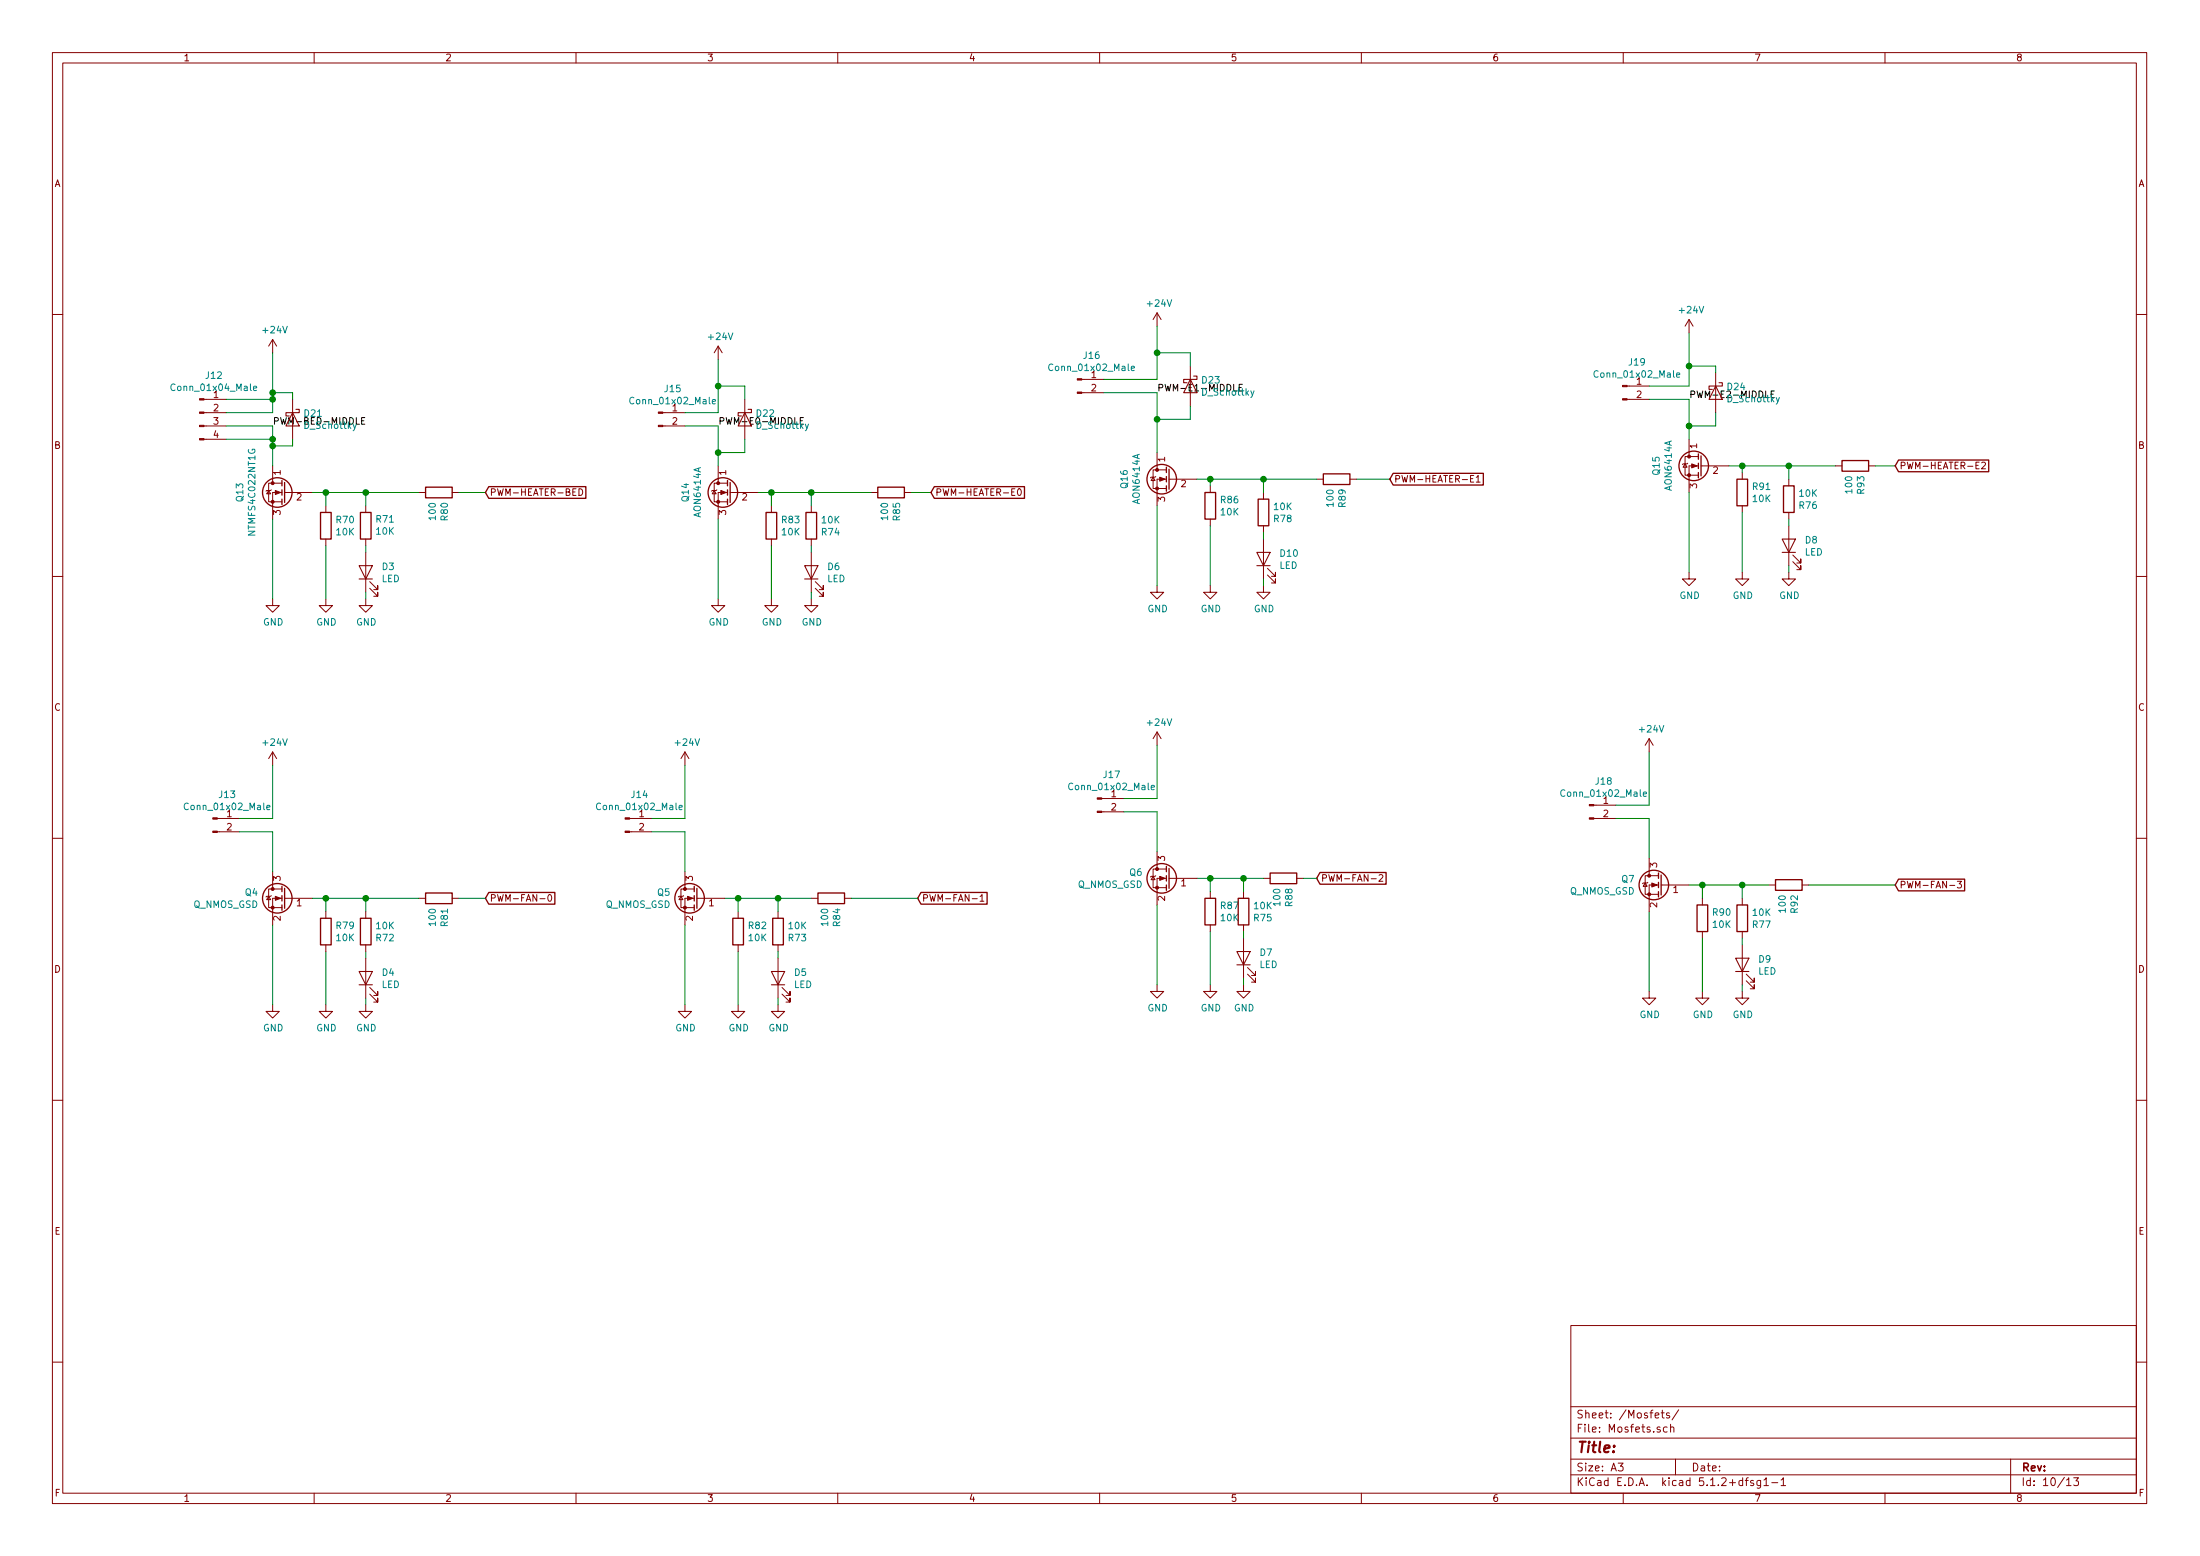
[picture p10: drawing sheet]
<svg xmlns="http://www.w3.org/2000/svg" width="420mm" height="297mm" viewBox="0 0 420 297" stroke-linecap="round" stroke-linejoin="round" font-family="sans-serif">
<g fill="none" stroke="#840000" stroke-width=".19">
<path d="M10 10h400v277h-400zM12 12h396v273.1h-396zM60 10v2M110 10v2M160 10v2M210 10v2M260 10v2M310 10v2M360 10v2M221 59.7v2.6M221 59.7l-.8 1.3M221 59.7l.7 1.3"/>
<path d="M10 60h2M39 78.8h4.2M39 76.2h4.2M52.1 64.8v2.5M52.1 64.8l-.8 1.3M52.1 64.8l.7 1.3M55.9 76.2v7.7M126.6 78.8h4.2M137.2 66.1v2.5M137.2 66.1l-.8 1.2M137.2 66.1l.7 1.2M142.2 76.2v7.7"/>
<path d="M206.6 75h4.2M206.6 72.4h4.2M227.3 69.9v7.6M310.7 76.2h4.3M310.7 73.7h4.3M322.6 61v2.5M322.6 61l-.8 1.3M322.6 61l.7 1.3M327.7 71.2v7.6M408 60h2M39 83.9h4.2M39 81.3h4.2"/>
<path d="M51.3 93.6l.4 .7h-.8zM51.8 93.5l-1 .3M52.1 92.2h-.8v3.6h2.5M52.1 92.2h1.7M52.1 88.9v3.3M53.8 94h-1.7v5.1M54.4 94h.2M54.6 94h5.1M62.2 96.6v1.2M69.8 96.6v1.2M80 94h1.3M86.4 94h1.2"/>
<path d="M110.6 93.3a.64 .64 0 0 1 .7 .6 .64 .64 0 0 1-.7 .7zM126.6 81.3h4.2M136.4 93.6l.4 .7h-.8zM136.9 93.5l-1 .3M137.2 92.2h-.8v3.6h2.5M137.2 92.2h1.7M137.2 88.9v3.3M138.9 94h-1.7v5.1M139.4 94h.2M139.7 94h5.1M147.3 96.6v1.2M154.9 96.6v1.2"/>
<path d="M166.4 94h1.2M172.7 94h1.3M194.4 93.4l.2-.1a.67 .67 0 0 1 .5 .6 .67 .67 0 0 1-.5 .7l-.3-.5zM220.2 91.1l.4 .6h-.8zM220.7 91l-1 .2M221 89.7h-.8v3.6h2.6M221 89.7h1.8M221 86.4v3.3M222.8 91.5h-1.8v5.1M223.3 91.5h.2M223.5 91.5h5.1M231.1 92.7v1.3"/>
<path d="M231.1 99.1v1.3M241.3 94v1.3M251.5 91.5h1.2M257.8 91.5h1.3M281.5 90.8h-.7v1.2h.7M281.9 91.1l.4-.3v1.2M281.9 92h.8M321.8 88.6l.4 .6h-.8zM322.3 88.4l-1 .3M322.6 87.2h-.8v3.5h2.6M322.6 87.2h1.8M322.6 83.9v3.3"/>
<path d="M324.4 88.9h-1.8v5.1M324.9 88.9h.2M325.1 88.9h5.1M332.7 90.2v1.3M332.7 96.6v1.2M341.6 91.5v1.2M341.6 97.8v1.3M350.5 88.9h1.3M356.9 88.9h1.2M378.5 88.4l.4-.2 .3 .4-.8 .9h.8M10 110h2M52.1 114.3v1.3h1.2l-1.2 1.3-1.3-1.3h1.3"/>
<path d="M62.2 114.3v1.3h1.3l-1.3 1.3-1.2-1.3h1.2M62.2 102.9v1.3M69.8 114.3v1.3h1.3l-1.3 1.3-1.2-1.3h1.2M69.8 102.9v1.3M69.8 105.4v7.7M70.6 112.3l1.5 1.5v-.7v.7h-.7M70.6 111l1.5 1.6v-.8v.8h-.7M137.2 114.3v1.3h1.2l-1.2 1.3-1.3-1.3h1.3M147.3 114.3v1.3h1.3l-1.3 1.3-1.3-1.3h1.3M147.3 102.9v1.3M154.9 114.3v1.3h1.3l-1.3 1.3-1.2-1.3h1.2M154.9 102.9v1.3"/>
<path d="M154.9 105.4v7.7M155.7 112.3l1.5 1.5v-.7v.7h-.7M155.7 111l1.5 1.6v-.8v.8h-.7M221 111.8v1.3h1.2l-1.2 1.2-1.3-1.2h1.3M231.1 111.8v1.3h1.3l-1.3 1.2-1.2-1.2h1.2M241.3 111.8v1.3h1.3l-1.3 1.2-1.3-1.2h1.3M241.3 100.4v1.2M241.3 102.9v7.6M242.1 109.8l1.5 1.5v-.8v.8h-.8M242.1 108.5l1.5 1.5v-.7v.7h-.8M322.6 109.3v1.2h1.2l-1.2 1.3-1.3-1.3h1.3M332.7 109.3v1.2h1.3l-1.3 1.3-1.2-1.3h1.2"/>
<path d="M341.6 109.3v1.2h1.3l-1.3 1.3-1.2-1.3h1.2M341.6 100.4v7.6M342.4 107.2l1.5 1.5v-.7v.7h-.7M342.4 106l1.5 1.5v-.8v.8h-.7M408 110h2M221 139.7v2.6M221 139.7l-.8 1.3M221 139.7l.7 1.3M41.5 158.8h4.2M41.5 156.2h4.2M52.1 143.5v2.6M52.1 143.5l-.8 1.3"/>
<path d="M52.1 143.5l.7 1.3M120.2 158.8h4.3M120.2 156.2h4.3M130.8 143.5l-.8 1.3M130.8 143.5v2.6M130.8 143.5l.8 1.3M210.4 155h4.2M210.4 152.4h4.2M304.4 156.2h4.2M304.4 153.7h4.2M315 141l-.8 1.3M315 141v2.5"/>
<path d="M315 141l.7 1.3M10 160h2M51.3 171.1l.4 .6h-.8zM51.8 171l-1 .2M52.1 169.7h-.8v3.6h2.5M52.1 166.4v3.3M52.1 169.7h1.7M53.8 171.5h-1.7v5.1M54.4 171.5h.2M54.6 171.5h5.1M62.2 174v1.3M69.8 174v1.3"/>
<path d="M80 171.5h1.3M86.4 171.5h1.2M103.1 171.6h1M104.8 170.9l.1-.1a.67 .67 0 0 1 .5 .6 .67 .67 0 0 1-.5 .6 .83 .83 0 0 1-.1-1.1zM130 171.1l.4 .6h-.7zM130.6 171l-1.1 .2M130.8 169.7h-.8v3.6h2.6M130.8 169.7h1.8M130.8 166.4v3.3M132.6 171.5h-1.8v5.1M133.1 171.5h.2M133.3 171.5h5.1"/>
<path d="M141 174v1.3M148.6 174v1.3M154.9 171.5h1.3M161.3 171.5h1.3M185.7 171.6h.9M187.2 171.1l.4-.3v1.2M187.2 172h.7M220.2 167.3l.4 .6h-.8zM220.7 167.2l-1 .2M221 165.9h-.8v3.6h2.6M221 162.6v3.3M221 165.9h1.8"/>
<path d="M222.8 167.7h-1.8v5.1M223.3 167.7h.2M223.5 167.7h5.1M231.1 170.2v1.3M231.1 176.6v1.2M237.5 170.2v1.3M237.5 176.6v1.2M237.5 179.1v7.6M241.3 167.7h1.3M247.6 167.7h1.3M261.9 167.8h.9M263.4 167.1l.5-.1 .2 .3-.8 .9h.8"/>
<path d="M314.2 168.6l.4 .6h-.8zM314.7 168.4l-1 .3M315 167.2h-.8v3.5h2.5M315 163.9v3.3M315 167.2h1.7M316.7 168.9h-1.7v5.1M317.2 168.9h.2M317.5 168.9h5.1M325.1 171.5v1.3M325.1 177.8v1.3M332.7 171.5v1.3M332.7 177.8v1.3"/>
<path d="M337.8 168.9h1.3M344.2 168.9h1.2M372.4 169h.9M373.8 168.2h.8l-.4 .5 .3 .1 .1 .5-.3 .2-.5-.1M408 160h2M52.1 191.8v1.3h1.2l-1.2 1.2-1.3-1.2h1.3M62.2 191.8v1.3h1.3l-1.3 1.2-1.2-1.2h1.2M62.2 180.4v1.2M69.8 191.8v1.3h1.3l-1.3 1.2-1.2-1.2h1.2M69.8 180.4v1.2M69.8 182.9v7.6M70.6 189.8l1.5 1.5v-.8v.8h-.7"/>
<path d="M70.6 188.5l1.5 1.5v-.7v.7h-.7M130.8 191.8v1.3h1.3l-1.3 1.2-1.3-1.2h1.3M141 191.8v1.3h1.2l-1.2 1.2-1.3-1.2h1.3M141 180.4v1.2M148.6 191.8v1.3h1.3l-1.3 1.2-1.3-1.2h1.3M148.6 180.4v1.2M148.6 182.9v7.6M149.4 189.8l1.5 1.5v-.8v.8h-.8M149.4 188.5l1.5 1.5v-.7v.7h-.8M221 188v1.3h1.2l-1.2 1.2-1.3-1.2h1.3M231.1 188v1.3h1.3l-1.3 1.2-1.2-1.2h1.2M237.5 188v1.3h1.3l-1.3 1.2-1.3-1.2h1.3"/>
<path d="M238.3 186l1.5 1.5v-.8v.8h-.8M238.3 184.7l1.5 1.5v-.7v.7h-.8M315 189.3v1.2h1.2l-1.2 1.3-1.3-1.3h1.3M325.1 189.3v1.2h1.3l-1.3 1.3-1.3-1.3h1.3M332.7 189.3v1.2h1.3l-1.3 1.3-1.2-1.3h1.2M332.7 180.4v7.6M333.5 187.2l1.5 1.6v-.8v.8h-.7M333.5 186l1.5 1.5v-.8v.8h-.7M10 210h2M408 210h2M300 253h108v32.1h-108zM10 260h2"/>
<path d="M300 278.5h108M300 274.5h108M300 268.5h108M309 279.3h1l-.5 .6 .4 .1v.7l-.2 .1-.7-.1M317.2 269.7h.6M317.5 269.2v1.3l.3 .2M318.4 272.5l-.4-.1-.3 .3 .1 .6 .2 .1 .4-.1M318.8 269.8l-.3-.1-.2 .2v.2l.5 .2v.3h-.5M319 272.5h.1a.37 .37 0 0 1 .6 .1v.8M319 271.9v1.5M320 278.5v3M320.6 269.1l-1.3 2"/>
<path d="M384 278.5v6.6M408 260h2M60 285.1v1.9M110 285.1v1.9M160 285.1v1.9M210 285.1v1.9M260 285.1v1.9M300 281.5h108M310 285.1v1.9M333.3 282.6h.6M333.9 282.1l-.4 .2v1.3M334.9 282.7l-.4-.1-.2 .2 .1 .2 .5 .2v.3h-.6"/>
<path d="M336.2 282.6v1.2l-.3 .3-.3-.1M336.2 282.7l-.4-.1-.3 .3 .1 .6 .2 .1 .4-.1M336.9 282.5l.4-.4v1.5M336.9 283.6h.8M338.4 283h1.1M340.2 282.5l.4-.4v1.5M340.2 283.6h.8M360 285.1v1.9M394.7 282.5l.4-.4v1.5M394.7 283.6h.8M396 282.1h1l-.5 .6 .4 .1v.7l-.2 .1-.7-.1"/>
</g>
<g fill="#840000" stroke="#840000" stroke-width=".19">
<path d="M38.1 83.7h.9v.3h-.9z"/>
<path d="M38.1 81.2h.9v.2h-.9z"/>
<path d="M38.1 78.6h.9v.3h-.9z"/>
<path d="M38.1 76.1h.9v.3h-.9z"/>
<path d="M125.7 81.2h.9v.2h-.9z"/>
<path d="M125.7 78.6h.9v.3h-.9z"/>
<path d="M309.9 76.1h.8v.3h-.8z"/>
<path d="M309.9 73.6h.8v.2h-.8z"/>
<path d="M205.7 74.8h.9v.3h-.9z"/>
<path d="M205.7 72.3h.9v.3h-.9z"/>
<path d="M52.6 93.6l1 .4-1 .4z"/>
<path d="M137.7 93.6l1 .4-1 .4z"/>
<path d="M323.1 88.6l1 .3-1 .4z"/>
<path d="M221.5 91.1l1 .4-1 .4z"/>
<path d="M40.6 158.7h.9v.2h-.9z"/>
<path d="M40.6 156.1h.9v.3h-.9z"/>
<path d="M52.6 171.1l1 .4-1 .4z"/>
<path d="M119.4 158.7h.8v.2h-.8z"/>
<path d="M119.4 156.1h.8v.3h-.8z"/>
<path d="M131.3 171.1l1 .4-1 .4z"/>
<path d="M209.5 154.8h.9v.3h-.9z"/>
<path d="M209.5 152.3h.9v.3h-.9z"/>
<path d="M221.5 167.3l1 .4-1 .4z"/>
<path d="M303.5 156.1h.9v.3h-.9z"/>
<path d="M303.5 153.6h.9v.2h-.9z"/>
<path d="M315.5 168.6l1 .3-1 .4z"/>
<circle cx="52.1" cy="95.8" r=".28"/>
<circle cx="52.1" cy="92.2" r=".28"/>
<circle cx="137.2" cy="95.8" r=".28"/>
<circle cx="137.2" cy="92.2" r=".28"/>
<circle cx="322.6" cy="90.7" r=".28"/>
<circle cx="322.6" cy="87.2" r=".28"/>
<circle cx="221" cy="93.3" r=".28"/>
<circle cx="221" cy="89.7" r=".28"/>
<circle cx="52.1" cy="173.3" r=".28"/>
<circle cx="52.1" cy="169.7" r=".28"/>
<circle cx="130.8" cy="173.3" r=".28"/>
<circle cx="130.8" cy="169.7" r=".28"/>
<circle cx="221" cy="169.5" r=".28"/>
<circle cx="221" cy="165.9" r=".28"/>
<circle cx="315" cy="170.7" r=".28"/>
<circle cx="315" cy="167.2" r=".28"/>
</g>
<path d="M48.4 74.1l.6-.1v-.2l-.4-.1-.2 .2 .1 .6h.5M136 76.7l.7-.1-.1-.3h-.4l-.2 .1 .1 .6h.5M216.1 70.3l.6-.1-.1-.2-.4-.1-.1 .2v.6h.5M239.5 74.6l-.4 1.2-.2 .1M320.2 71.6l.6-.1v-.3h-.4l-.2 .2 .1 .6h.5M339.8 75.9l-.4 1.1-.2 .2M68 81l-.4 1.1-.2 .1M154.4 81l-.4 1.1-.2 .1M51 154.1l.6-.1-.1-.2-.4-.1-.1 .2v.6h.5M129.7 154.1l.6-.1v-.2l-.4-.1-.2 .2 .1 .6h.5M219.9 150.3l.6-.1-.1-.2-.4-.1-.1 .2v.6h.5M313.8 151.6l.7-.1-.1-.3h-.4l-.2 .2 .1 .6h.5" fill="none" stroke="#008484" stroke-width=".19"/>
<g fill="none" stroke="#840000" stroke-width=".25">
<path d="M53.8 91.7v1M53.8 93.5v1M53.8 95.3v1M54.4 92.1v3.8M61.2 97.8h2v5.1h-2zM68.8 97.8h2.1v5.1h-2.1zM81.3 93h5.1v2h-5.1zM93.3 92.9h18.6v2.2h-18.6l-.6-1.1zM138.9 91.7v1M138.9 93.5v1M138.9 95.3v1M139.4 92.1v3.8"/>
<path d="M146.3 97.8h2v5.1h-2zM153.9 97.8h2.1v5.1h-2.1zM167.6 93h5.1v2h-5.1zM178.4 92.9h17.3v2.2h-17.3l-.6-1.1zM222.8 89.2v1M222.8 91v1M222.8 92.7v1.1M223.3 89.6v3.8M230.1 94h2.1v5.1h-2.1zM240.3 95.3h2v5.1h-2zM252.7 90.5h5.1v2h-5.1zM266.1 90.4h17.2v2.2h-17.2l-.7-1.1z"/>
<path d="M324.4 86.7v1M324.4 88.4v1M324.4 90.2v1M324.9 87v3.8M331.7 91.5h2.1v5.1h-2.1zM340.6 92.7h2v5.1h-2zM351.8 87.9h5.1v2.1h-5.1zM362.6 87.8h17.2v2.3h-17.2l-.7-1.2zM53.8 169.2v1M53.8 171v1M53.8 172.8v1M54.4 169.6v3.8"/>
<path d="M61.2 175.3h2v5.1h-2zM68.8 175.3h2.1v5.1h-2.1zM81.3 170.5h5.1v2h-5.1zM93.3 170.4h12.7v2.2h-12.7l-.6-1.1zM132.6 169.2v1M132.6 171v1M132.6 172.8v1M133.1 169.6v3.8M140 175.3h2v5.1h-2zM147.6 175.3h2v5.1h-2zM156.2 170.5h5.1v2h-5.1zM175.9 170.4h12.6v2.2h-12.6l-.6-1.1z"/>
<path d="M222.8 165.4v1M222.8 167.2v1M222.8 168.9v1.1M223.3 165.8v3.8M230.1 171.5h2.1v5.1h-2.1zM236.5 171.5h2v5.1h-2zM242.6 166.7h5v2h-5zM252.1 166.6h12.6v2.2h-12.6l-.6-1.1zM316.7 166.7v1M316.7 168.4v1.1M316.7 170.2v1M317.2 167v3.9"/>
<path d="M324.1 172.8h2v5h-2zM331.7 172.8h2.1v5h-2.1zM339.1 167.9h5.1v2.1h-5.1zM362.6 167.8h12.6v2.3h-12.6l-.7-1.2z"/>
<circle cx="53" cy="94" r="2.82"/>
<circle cx="138" cy="94" r="2.82"/>
<circle cx="221.9" cy="91.5" r="2.82"/>
<circle cx="323.5" cy="88.9" r="2.82"/>
<circle cx="53" cy="171.5" r="2.82"/>
<circle cx="131.7" cy="171.5" r="2.82"/>
<circle cx="221.9" cy="167.7" r="2.82"/>
<circle cx="315.8" cy="168.9" r="2.82"/>
</g>
<g fill="none" stroke="#008400" stroke-width=".19">
<path d="M43.2 76.2h8.9M52.1 67.3v11.5h-8.9M52.1 75h3.8v1.2M137.2 68.6v10.2h-6.4M137.2 73.7h5v2.5M210.8 75h10.2v11.4M221 62.3v10.1h-10.2M221 67.3h6.3v2.6M227.3 77.5v2.5h-6.3M315 76.2h7.6v7.7M322.6 63.5v10.2h-7.6M322.6 69.9h5.1v1.3"/>
<path d="M327.7 78.8v2.5h-5.1M43.2 81.3h8.9v7.6M43.2 83.9h8.9M52.1 99.1v15.2M55.9 83.9v1.2h-3.8M59.7 94h20.3M62.2 94v2.6M69.8 94v2.6M87.6 94h5.1M130.8 81.3h6.4v7.6M137.2 99.1v15.2M142.2 83.9v2.5h-5"/>
<path d="M144.8 94h21.6M147.3 94v2.6M154.9 94v2.6M174 94h3.8M221 96.6v15.2M228.6 91.5h22.9M231.1 91.5v1.2M241.3 91.5v2.5M259.1 91.5h6.3M322.6 94v15.3M330.2 88.9h20.3M332.7 88.9v1.3"/>
<path d="M332.7 97.8v11.5M341.6 88.9v2.6M341.6 99.1v1.3M358.1 88.9h3.8M62.2 104.2v10.1M69.8 104.2v1.2M69.8 113.1v1.2M147.3 104.2v10.1M154.9 104.2v1.2M154.9 113.1v1.2M231.1 100.4v11.4M241.3 101.6v1.3"/>
<path d="M241.3 110.5v1.3M341.6 108v1.3M45.7 158.8h6.4v7.6M52.1 146.1v10.1h-6.4M124.5 158.8h6.3v7.6M130.8 146.1v10.1h-6.3M214.6 155h6.4v7.6M221 142.3v10.1h-6.4M308.6 156.2h6.4v7.7M315 143.5v10.2h-6.4M52.1 176.6v15.2M59.7 171.5h20.3"/>
<path d="M62.2 171.5v2.5M69.8 171.5v2.5M87.6 171.5h5.1M130.8 176.6v15.2M138.4 171.5h16.5M141 171.5v2.5M148.6 171.5v2.5M162.6 171.5h12.7M221 172.8v15.2M228.6 167.7h12.7M231.1 167.7v2.5M231.1 177.8v10.2"/>
<path d="M237.5 167.7v2.5M237.5 177.8v1.3M248.9 167.7h2.6M315 174v15.3M322.6 168.9h15.2M325.1 168.9v2.6M325.1 179.1v10.2M332.7 168.9v2.6M332.7 179.1v1.3M345.4 168.9h16.5M62.2 181.6v10.2M69.8 181.6v1.3"/>
<path d="M69.8 190.5v1.3M141 181.6v10.2M148.6 181.6v1.3M148.6 190.5v1.3M237.5 186.7v1.3M332.7 188v1.3"/>
</g>
<g fill="#008400" stroke="#008400" stroke-width=".25">
<circle cx="52.1" cy="83.9" r=".51"/>
<circle cx="52.1" cy="76.2" r=".51"/>
<circle cx="62.2" cy="94" r=".51"/>
<circle cx="147.3" cy="94" r=".51"/>
<circle cx="332.7" cy="88.9" r=".51"/>
<circle cx="231.1" cy="91.5" r=".51"/>
<circle cx="141" cy="171.5" r=".51"/>
<circle cx="231.1" cy="167.7" r=".51"/>
<circle cx="325.1" cy="168.9" r=".51"/>
<circle cx="148.6" cy="171.5" r=".51"/>
<circle cx="237.5" cy="167.7" r=".51"/>
<circle cx="332.7" cy="168.9" r=".51"/>
<circle cx="69.9" cy="94" r=".51"/>
<circle cx="62.2" cy="171.5" r=".51"/>
<circle cx="69.9" cy="171.5" r=".51"/>
<circle cx="341.6" cy="88.9" r=".51"/>
<circle cx="154.9" cy="94" r=".51"/>
<circle cx="241.3" cy="91.5" r=".51"/>
<circle cx="52.1" cy="75" r=".51"/>
<circle cx="52.1" cy="85.1" r=".51"/>
<circle cx="137.2" cy="73.7" r=".51"/>
<circle cx="137.2" cy="86.4" r=".51"/>
<circle cx="322.6" cy="69.9" r=".51"/>
<circle cx="322.6" cy="81.3" r=".51"/>
<circle cx="221" cy="80" r=".51"/>
<circle cx="221" cy="67.3" r=".51"/>
</g>
<g fill="none" stroke="#840000" stroke-width=".2">
<path d="M55.9 78.8l1.2 2.5h-2.5zM56.5 78.1h.6v.7h-2.5v.6h.6M142.2 78.8l1.3 2.5h-2.5zM142.9 78.1h.6v.7h-2.5v.6h.6M227.3 72.4l1.3 2.6h-2.5zM228 71.8h.6v.6h-2.5v.7h.6M327.7 73.7l1.2 2.5h-2.5zM328.3 73.1h.6v.6h-2.5v.6h.6M68.6 108h2.5l-1.3 2.5zM68.6 110.5h2.5M153.7 108h2.5l-1.3 2.5zM153.7 110.5h2.5"/>
<path d="M240 105.4h2.6l-1.3 2.6zM240 108h2.6M340.4 102.9h2.5l-1.3 2.5zM340.4 105.4h2.5M68.6 185.5h2.5l-1.3 2.5zM68.6 188h2.5M147.3 185.5h2.6l-1.3 2.5zM147.3 188h2.6M236.2 181.6h2.6l-1.3 2.6zM236.2 184.2h2.6M331.5 182.9h2.5l-1.3 2.6zM331.5 185.5h2.5"/>
</g>
<path d="M68 79.7v1.3h.7M69.7 79.7h-.6v1.3h.6M151.8 79.7v1.3h.6M153.4 79.7h-.6v1.3h.6M235.6 73.4v1.2h.6M237.3 73.4h-.6v1.2h.6M337.2 74.6v1.3h.6M338.9 74.6h-.6v1.3h.6M69.1 80.3h.4" fill="none" stroke="#000" stroke-width=".19"/>
<text font-size="2.8" fill="#840000" x="301" y="277.3">Title:</text>
<g font-size="2.1" fill="#840000">
<text x="301" y="273.5">File: Mosfets.sch</text>
<text x="301" y="270.8">Sheet: /Mosfets/</text>
<text x="301" y="280.9">Size: A3</text>
<text x="323" y="280.9">Date:</text>
<text x="386" y="280.9">Rev:</text>
<text x="301" y="283.7">KiCad E.D.A. kicad 5.1.2+dfsg1-1</text>
<text x="386" y="283.7">Id: 10/13</text>
</g>
<g font-size="1.8" fill="#840000">
<text x="35" y="11.7">1</text>
<text x="85" y="11.7">2</text>
<text x="135" y="11.7">3</text>
<text x="185" y="11.7">4</text>
<text x="235" y="11.7">5</text>
<text x="285" y="11.7">6</text>
<text x="335" y="11.7">7</text>
<text x="385" y="11.7">8</text>
<text x="10.4" y="35.7">A</text>
<text x="408.4" y="35.7">A</text>
<text x="40.8" y="76">1</text>
<text x="208.4" y="72.2">1</text>
<text x="208.4" y="74.7">2</text>
<text x="312.6" y="73.4">1</text>
<text x="312.6" y="76">2</text>
<text x="40.8" y="78.5">2</text>
<text x="40.8" y="81.1">3</text>
<text x="40.8" y="83.6">4</text>
<text x="128.4" y="78.5">1</text>
<text x="128.4" y="81.1">2</text>
<text x="10.4" y="85.7">B</text>
<text x="222.5" y="88.1" transform="rotate(-90 222.5 88.1)">1</text>
<text x="324.1" y="85.6" transform="rotate(-90 324.1 85.6)">1</text>
<text x="362.7" y="89.6">PWM-HEATER-E2</text>
<text x="408.4" y="85.7">B</text>
<text x="53.6" y="90.7" transform="rotate(-90 53.6 90.7)">1</text>
<text x="56.7" y="95.5">2</text>
<text x="93.5" y="94.7">PWM-HEATER-BED</text>
<text x="138.7" y="90.7" transform="rotate(-90 138.7 90.7)">1</text>
<text x="141.8" y="95.5">2</text>
<text x="178.6" y="94.7">PWM-HEATER-E0</text>
<text x="222.5" y="95.8" transform="rotate(-90 222.5 95.8)">3</text>
<text x="225.6" y="93">2</text>
<text x="266.2" y="92.1">PWM-HEATER-E1</text>
<text x="324.1" y="93.2" transform="rotate(-90 324.1 93.2)">3</text>
<text x="327.2" y="90.5">2</text>
<text x="53.6" y="98.3" transform="rotate(-90 53.6 98.3)">3</text>
<text x="138.7" y="98.3" transform="rotate(-90 138.7 98.3)">3</text>
<text x="10.4" y="135.7">C</text>
<text x="408.4" y="135.7">C</text>
<text x="43.3" y="156">1</text>
<text x="122.1" y="156">1</text>
<text x="212.2" y="152.2">1</text>
<text x="212.2" y="154.7">2</text>
<text x="306.2" y="153.5">1</text>
<text x="306.2" y="156">2</text>
<text x="43.3" y="158.5">2</text>
<text x="122.1" y="158.5">2</text>
<text x="222.5" y="164.3" transform="rotate(-90 222.5 164.3)">3</text>
<text x="316.5" y="165.6" transform="rotate(-90 316.5 165.6)">3</text>
<text x="53.6" y="168.2" transform="rotate(-90 53.6 168.2)">3</text>
<text x="56.7" y="173">1</text>
<text x="93.5" y="172.1">PWM-FAN-0</text>
<text x="132.3" y="168.2" transform="rotate(-90 132.3 168.2)">3</text>
<text x="135.4" y="173">1</text>
<text x="176" y="172.1">PWM-FAN-1</text>
<text x="222.5" y="172" transform="rotate(-90 222.5 172)">2</text>
<text x="225.6" y="169.2">1</text>
<text x="252.2" y="168.3">PWM-FAN-2</text>
<text x="316.5" y="173.2" transform="rotate(-90 316.5 173.2)">2</text>
<text x="319.6" y="170.5">1</text>
<text x="362.7" y="169.6">PWM-FAN-3</text>
<text x="53.6" y="175.8" transform="rotate(-90 53.6 175.8)">2</text>
<text x="132.3" y="175.8" transform="rotate(-90 132.3 175.8)">2</text>
<text x="10.4" y="185.7">D</text>
<text x="408.4" y="185.7">D</text>
<text x="10.4" y="235.7">E</text>
<text x="408.4" y="235.7">E</text>
<text x="10.5" y="285.7">F</text>
<text x="35" y="286.7">1</text>
<text x="85" y="286.7">2</text>
<text x="135" y="286.7">3</text>
<text x="185" y="286.7">4</text>
<text x="235" y="286.7">5</text>
<text x="285" y="286.7">6</text>
<text x="335" y="286.7">7</text>
<text x="385" y="286.7">8</text>
<text x="408.5" y="285.7">F</text>
</g>
<g font-size="1.8" fill="#008484">
<text x="219.3" y="58.6">+24V</text>
<text x="320.9" y="59.8">+24V</text>
<text x="50.4" y="63.6">+24V</text>
<text x="135.5" y="64.9">+24V</text>
<text x="200.8" y="70.8">Conn_01x02_Male</text>
<text x="207" y="68.5">J16</text>
<text x="311.1" y="69.8">J19</text>
<text x="33.2" y="74.6">Conn_01x04_Male</text>
<text x="39.4" y="72.3">J12</text>
<text x="120.8" y="77.2">Conn_01x02_Male</text>
<text x="127" y="74.9">J15</text>
<text x="229.6" y="73.2">D23</text>
<text x="229.7" y="75.5">D_Schottky</text>
<text x="305" y="72.1">Conn_01x02_Male</text>
<text x="329.9" y="74.5">D24</text>
<text x="330" y="76.8">D_Schottky</text>
<text x="58.2" y="79.6">D21</text>
<text x="58.2" y="81.9">D_Schottky</text>
<text x="144.5" y="79.6">D22</text>
<text x="144.6" y="81.9">D_Schottky</text>
<text x="46.5" y="95.7" transform="rotate(-90 46.5 95.7)">Q13</text>
<text x="131.5" y="95.7" transform="rotate(-90 131.5 95.7)">Q14</text>
<text x="215.4" y="93.2" transform="rotate(-90 215.4 93.2)">Q16</text>
<text x="317" y="90.6" transform="rotate(-90 317 90.6)">Q15</text>
<text x="319.3" y="93.5" transform="rotate(-90 319.3 93.5)">AON6414A</text>
<text x="334.8" y="93.5">R91</text>
<text x="334.8" y="95.8">10K</text>
<text x="343.7" y="94.8">10K</text>
<text x="353.7" y="94.1" transform="rotate(-90 353.7 94.1)">100</text>
<text x="356.1" y="94.2" transform="rotate(-90 356.1 94.2)">R93</text>
<text x="48.8" y="102" transform="rotate(-90 48.8 102)">NTMFS4C022NT1G</text>
<text x="64.3" y="99.9">R70</text>
<text x="71.9" y="99.8">R71</text>
<text x="83.2" y="99.1" transform="rotate(-90 83.2 99.1)">100</text>
<text x="85.5" y="99.3" transform="rotate(-90 85.5 99.3)">R80</text>
<text x="133.9" y="98.6" transform="rotate(-90 133.9 98.6)">AON6414A</text>
<text x="149.4" y="99.9">R83</text>
<text x="157" y="99.9">10K</text>
<text x="169.6" y="99.1" transform="rotate(-90 169.6 99.1)">100</text>
<text x="171.9" y="99.3" transform="rotate(-90 171.9 99.3)">R85</text>
<text x="217.7" y="96" transform="rotate(-90 217.7 96)">AON6414A</text>
<text x="233.2" y="96.1">R86</text>
<text x="233.2" y="98.4">10K</text>
<text x="243.4" y="99.7">R78</text>
<text x="243.4" y="97.4">10K</text>
<text x="254.7" y="96.6" transform="rotate(-90 254.7 96.6)">100</text>
<text x="257" y="96.8" transform="rotate(-90 257 96.8)">R89</text>
<text x="343.7" y="97.1">R76</text>
<text x="64.3" y="102.2">10K</text>
<text x="71.9" y="102.1">10K</text>
<text x="149.4" y="102.2">10K</text>
<text x="157" y="102.2">R74</text>
<text x="244.6" y="106.3">D10</text>
<text x="344.7" y="106.1">LED</text>
<text x="344.8" y="103.7">D8</text>
<text x="72.9" y="111.1">LED</text>
<text x="73" y="108.8">D3</text>
<text x="158" y="111.1">LED</text>
<text x="158.1" y="108.8">D6</text>
<text x="244.3" y="108.6">LED</text>
<text x="50.2" y="119.4">GND</text>
<text x="60.4" y="119.4">GND</text>
<text x="68" y="119.4">GND</text>
<text x="135.3" y="119.4">GND</text>
<text x="145.5" y="119.4">GND</text>
<text x="153.1" y="119.4">GND</text>
<text x="219.2" y="116.9">GND</text>
<text x="229.3" y="116.9">GND</text>
<text x="239.5" y="116.9">GND</text>
<text x="320.8" y="114.3">GND</text>
<text x="330.9" y="114.3">GND</text>
<text x="339.8" y="114.3">GND</text>
<text x="50.4" y="142.4">+24V</text>
<text x="129.1" y="142.4">+24V</text>
<text x="219.3" y="138.6">+24V</text>
<text x="313.3" y="139.8">+24V</text>
<text x="210.8" y="148.5">J17</text>
<text x="304.8" y="149.8">J18</text>
<text x="35.7" y="154.6">Conn_01x02_Male</text>
<text x="41.9" y="152.3">J13</text>
<text x="114.5" y="154.6">Conn_01x02_Male</text>
<text x="120.6" y="152.3">J14</text>
<text x="204.6" y="150.8">Conn_01x02_Male</text>
<text x="298.6" y="152.1">Conn_01x02_Male</text>
<text x="215.8" y="167.2">Q6</text>
<text x="36.9" y="173.3">Q_NMOS_GSD</text>
<text x="46.9" y="171">Q4</text>
<text x="115.6" y="173.3">Q_NMOS_GSD</text>
<text x="125.6" y="171">Q5</text>
<text x="205.8" y="169.5">Q_NMOS_GSD</text>
<text x="233.2" y="173.5">R87</text>
<text x="239.5" y="173.6">10K</text>
<text x="244.5" y="172.8" transform="rotate(-90 244.5 172.8)">100</text>
<text x="246.8" y="173" transform="rotate(-90 246.8 173)">R88</text>
<text x="299.8" y="170.8">Q_NMOS_GSD</text>
<text x="309.8" y="168.5">Q7</text>
<text x="64.3" y="177.4">R79</text>
<text x="64.3" y="179.7">10K</text>
<text x="71.9" y="179.7">R72</text>
<text x="71.9" y="177.4">10K</text>
<text x="83.2" y="176.6" transform="rotate(-90 83.2 176.6)">100</text>
<text x="85.5" y="176.8" transform="rotate(-90 85.5 176.8)">R81</text>
<text x="143" y="177.4">R82</text>
<text x="143" y="179.7">10K</text>
<text x="150.6" y="179.7">R73</text>
<text x="150.6" y="177.4">10K</text>
<text x="158.2" y="176.6" transform="rotate(-90 158.2 176.6)">100</text>
<text x="160.5" y="176.8" transform="rotate(-90 160.5 176.8)">R84</text>
<text x="233.2" y="175.9">10K</text>
<text x="239.5" y="175.9">R75</text>
<text x="327.2" y="174.8">R90</text>
<text x="327.2" y="177.1">10K</text>
<text x="334.8" y="177.2">R77</text>
<text x="334.8" y="174.8">10K</text>
<text x="341" y="174.1" transform="rotate(-90 341 174.1)">100</text>
<text x="343.4" y="174.3" transform="rotate(-90 343.4 174.3)">R92</text>
<text x="240.5" y="184.8">LED</text>
<text x="240.7" y="182.5">D7</text>
<text x="335.9" y="183.8">D9</text>
<text x="72.9" y="188.6">LED</text>
<text x="73" y="186.3">D4</text>
<text x="151.6" y="188.6">LED</text>
<text x="151.8" y="186.3">D5</text>
<text x="335.8" y="186.1">LED</text>
<text x="50.2" y="196.9">GND</text>
<text x="60.4" y="196.9">GND</text>
<text x="68" y="196.9">GND</text>
<text x="129" y="196.9">GND</text>
<text x="139.1" y="196.9">GND</text>
<text x="146.8" y="196.9">GND</text>
<text x="219.2" y="193.1">GND</text>
<text x="229.3" y="193.1">GND</text>
<text x="235.7" y="193.1">GND</text>
<text x="313.1" y="194.3">GND</text>
<text x="323.3" y="194.3">GND</text>
<text x="330.9" y="194.3">GND</text>
</g>
<g font-size="1.8">
<text x="221" y="74.7">PWM-E1-MIDDLE</text>
<text x="322.6" y="76">PWM-E2-MIDDLE</text>
<text x="52.1" y="81.1">PWM-BED-MIDDLE</text>
<text x="137.2" y="81.1">PWM-E0-MIDDLE</text>
</g>
</svg>
